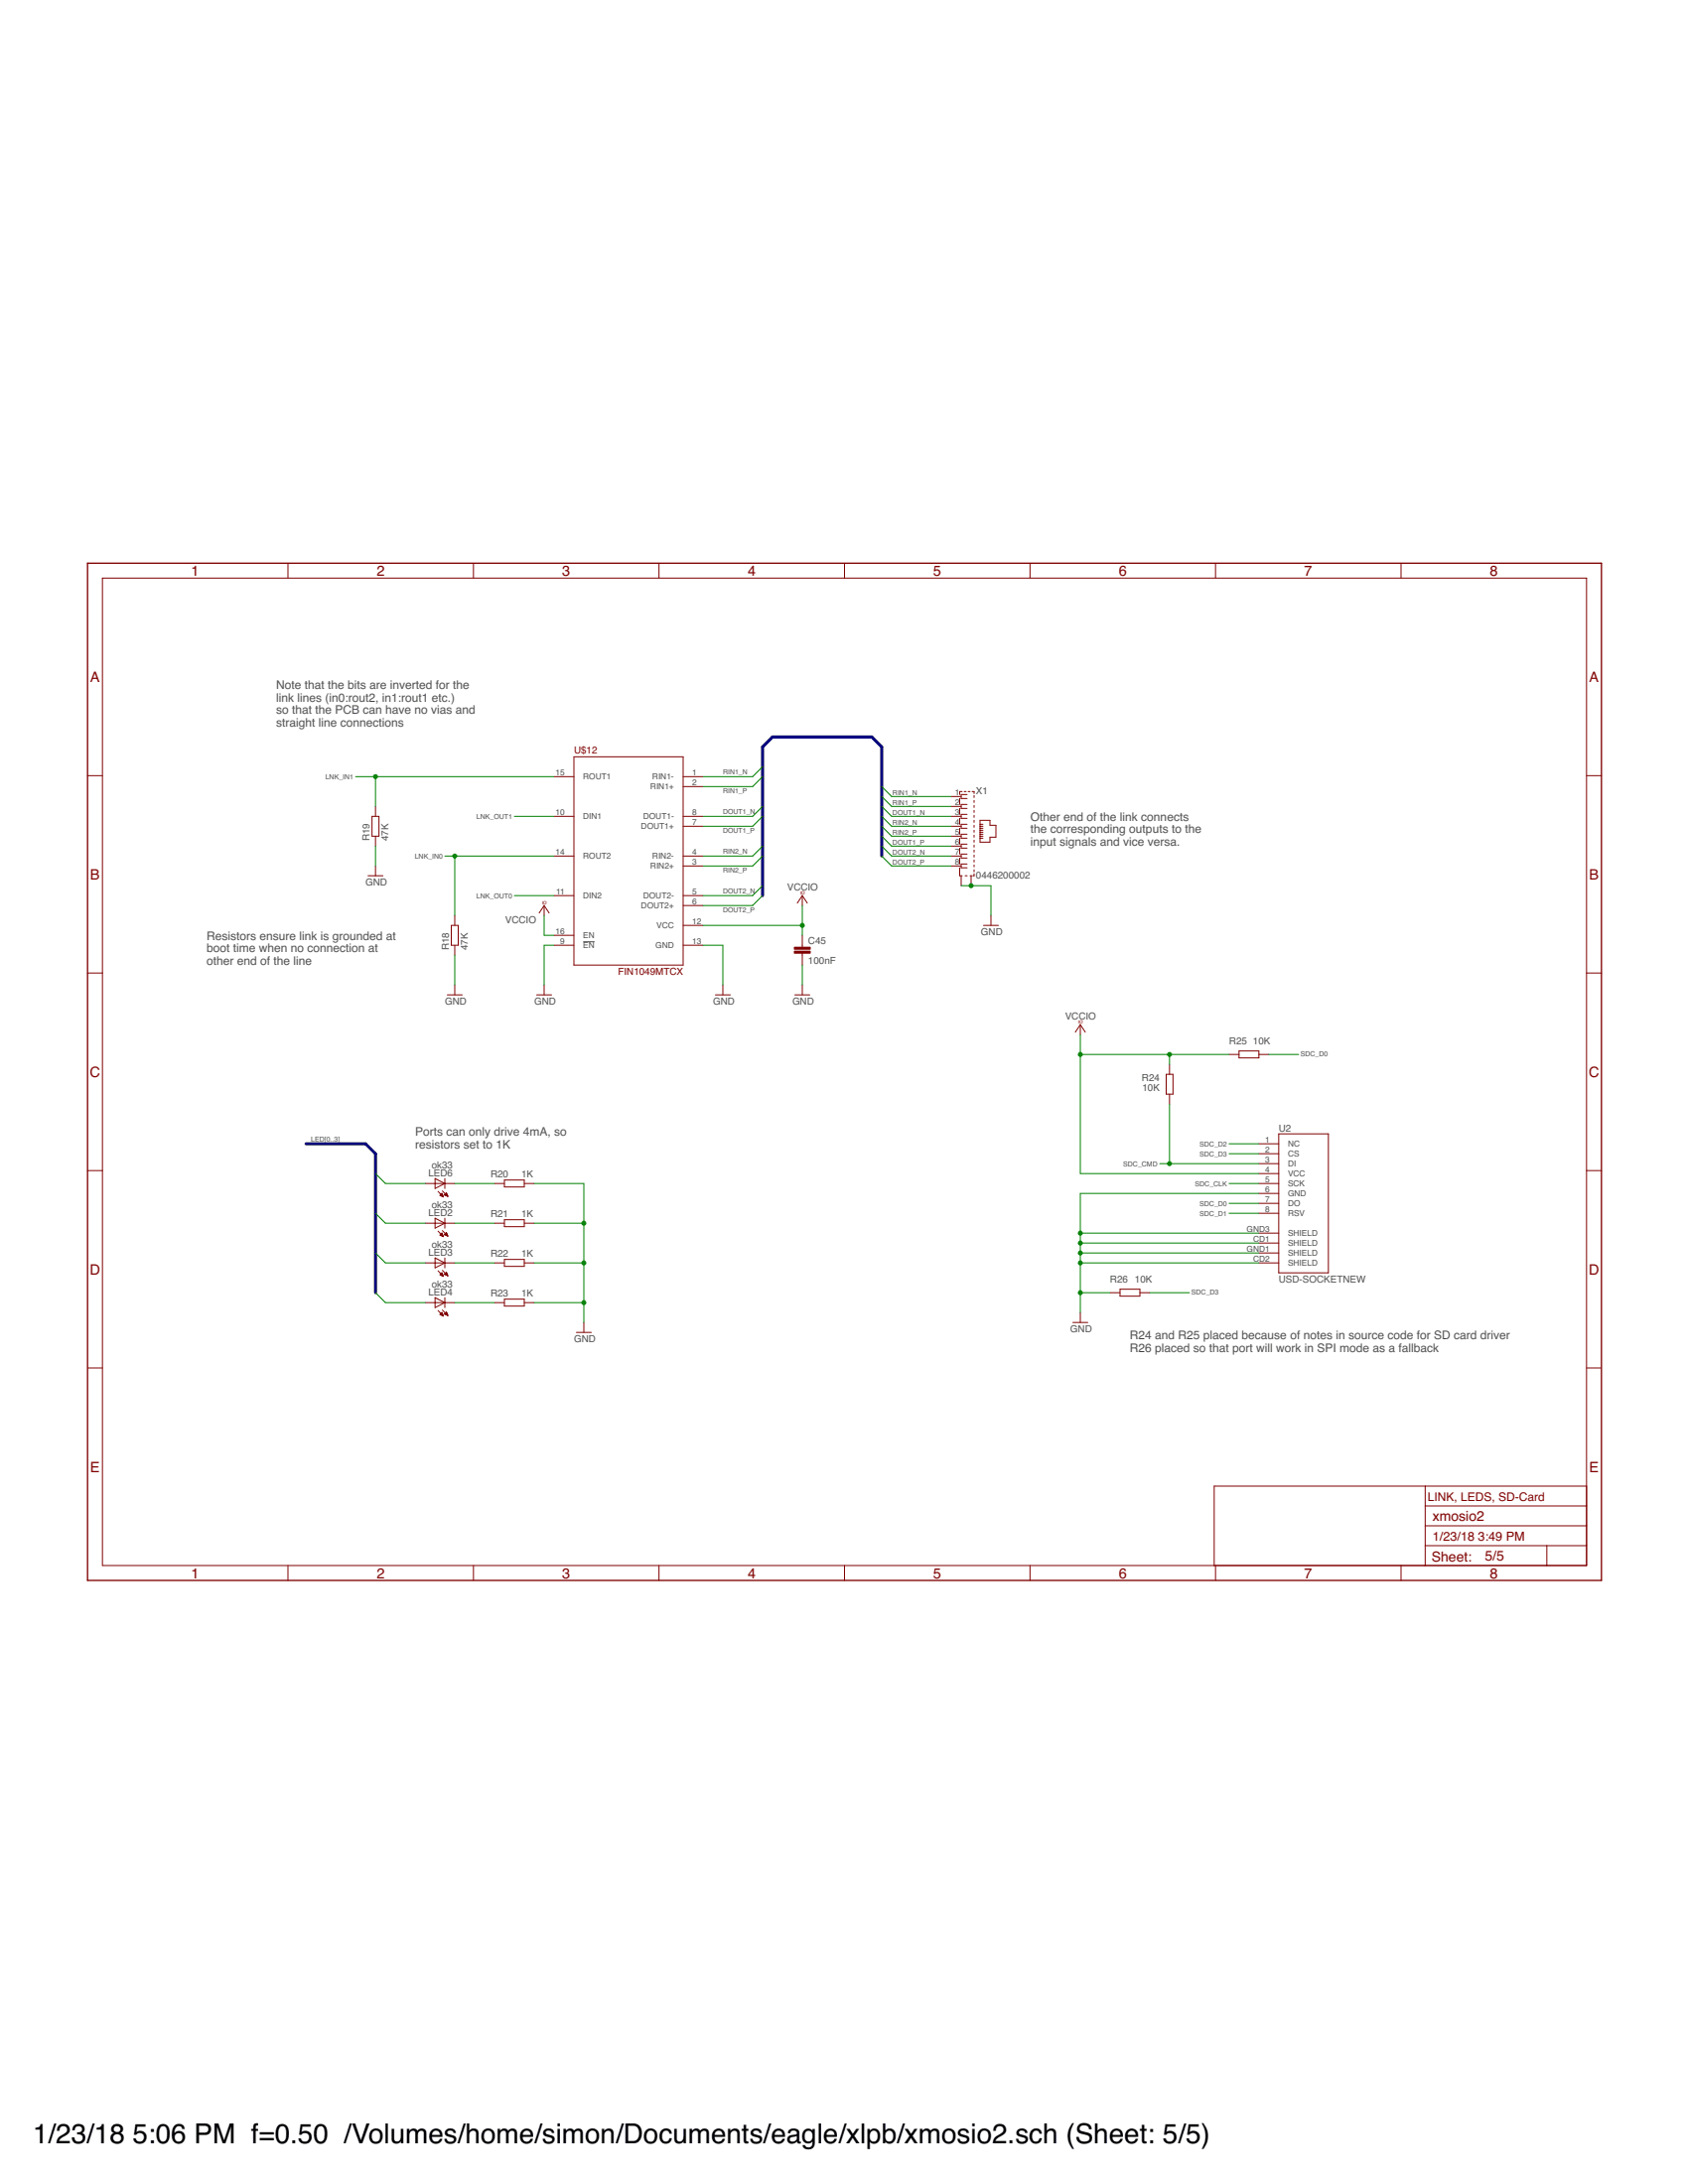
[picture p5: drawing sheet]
<svg xmlns="http://www.w3.org/2000/svg" width="216mm" height="279mm" viewBox="0 0 216 279" stroke-linecap="round" stroke-linejoin="round" font-family="sans-serif">
<path d="M74.6 120.5h1.5" fill="none" stroke="#505050" stroke-width=".13"/>
<g fill="none" stroke="#800000" stroke-width=".13">
<path d="M13.1 74h189.8v126.3h-189.8zM36.8 72.1v1.9M60.6 72.1v1.9M84.3 72.1v1.9M108 72.1v1.9M131.7 72.1v1.9M155.5 72.1v1.9M179.2 72.1v1.9M11.2 99.2h1.9M70.9 99.4h2.5M73.4 96.8h14v26.7h-14zM87.4 99.4h2.5"/>
<path d="M202.9 99.2h1.9M47.1 112h1.9M47.6 104.4h.9v2.6h-.9zM48 103.2v1.2M48 107v1.2M48 110.8v1.2M57.7 118.4h.9v2.5h-.9zM58.2 117.1v1.3M69.6 115.8v1.3M69.6 115.8l.6 1M69.6 115.8l-.6 1M70.9 104.4h2.5"/>
<path d="M70.9 109.5h2.5M70.9 114.6h2.5M70.9 119.7h2.5M87.4 105.7h2.5M87.4 104.4h2.5M87.4 109.5h2.5M87.4 110.8h2.5M87.4 100.6h2.5M87.4 114.6h2.5M87.4 115.8h2.5M87.4 118.4h2.5M102.6 114.6v1.2"/>
<path d="M102.6 119.7v1.5M102.6 114.6l.7 .9M102.6 114.6l-.6 .9M121.7 105.7h1.2M121.7 107h1.2M121.7 101.9h1.2M121.7 103.2h1.2M121.7 104.4h1.2M121.7 108.2h1.2M121.7 109.5h1.2M121.7 110.8h1.2M122.7 111v1h.4"/>
<path d="M122.7 102.2v.7M122.7 103.4v.8M122.7 104.7v.8M122.7 106v.7M122.7 107.2v.8M122.7 108.5v.8M122.7 109.8v.7M122.9 112v1.3M123.1 101.3h-.4v.3M123.3 101.3h.3M123.4 112h.3M123.7 101.6h-.8v.6h.8"/>
<path d="M123.7 102.9h-.8v.5h.8M123.7 104.2h-.8v.5h.8M123.7 105.5h-.8v.5h.8M123.7 106.7h-.8v.5h.8M123.7 108h-.8v.5h.8M123.7 109.3h-.8v.5h.8M123.7 110.5h-.8v.5h.8M123.8 101.3h.3M124.1 112h.2M124.2 112v1.3M124.3 101.3h.3v.2M124.6 111.8v.2h-.1"/>
<path d="M124.6 101.8v.2M124.6 102.4v.3M124.6 103v.3M124.6 103.7v.2M124.6 104.3v.3M124.6 104.9v.3M124.6 105.6v.2M124.6 106.2v.3M124.6 106.8v.3M124.6 107.5v.2M124.6 108.1v.3M124.6 108.8v.2"/>
<path d="M124.6 109.4v.2M124.6 110v.3M124.6 110.7v.2M124.6 111.3v.2M125.3 105.5h.4M125.3 106h.4M125.3 106.7h.4M125.3 107.2h.4M125.3 104.9h1.3v.7h.8v1.5h-.8v.6h-1.3zM125.3 105.7h.4M125.3 106.2h.4M125.3 106.5h.4"/>
<path d="M125.3 107h.4M125.8 118.4h1.9M126.7 117.1v1.3M11.2 124.5h1.9M57.2 127.3h1.9M58.2 120.9v1.3M58.2 126v1.3M68.6 127.3h1.9M69.6 126v1.3M70.9 120.9h2.5M87.4 120.9h2.5M91.5 127.3h1.9"/>
<path d="M92.5 126v1.3M101.7 127.3h1.9M102.6 121.9v1.6M102.6 126v1.3M138.2 131.1v1.3M138.2 131.1l.6 .9M138.2 131.1l-.7 .9M149.2 137.4h.8v2.6h-.8zM149.6 136.2v1.2M149.6 140v1.2M157.2 134.9h1.3M158.5 134.5h2.5v.8h-2.5z"/>
<path d="M161 134.9h1.3M202.9 124.5h1.9M11.2 149.8h1.9M54.4 151.4h3.8M54.4 156.5h3.8M55.6 150.8l1.3 .6-1.3 .6zM55.6 155.9l1.3 .6-1.3 .6zM56 152.4l.7 .7M56 157.5l.7 .7M56.3 152.9l.4 .2M56.3 152.9l.2-.2 .2 .4M56.3 152.9h.3"/>
<path d="M56.3 158h.3M56.3 157.9h.3M56.4 153h.2M56.4 152.8h.2M56.4 157.9h.2M56.4 158.1h.3M56.5 152.7h.1M56.5 153h.2M56.5 157.8h.1M56.5 157.8l-.2 .2 .4 .2M56.5 157.8l.2 .4M56.5 158.1h.2"/>
<path d="M56.6 152.4l.7 .7M56.6 153.1h.1M56.6 157.4l.7 .7M56.6 158.2h.1M56.7 153.1h.1M56.9 157.9h.3M56.9 152.9h.3M56.9 152.8h.3M56.9 150.8v1.2M56.9 155.9v1.2M57 152.7h.1M57 158h.2"/>
<path d="M57 152.9h.2M57 157.8h.1M57.1 157.7h.1M57.1 153h.2M57.1 152.6l-.3 .3 .5 .2M57.1 152.6l.2 .5M57.1 152.6h.1M57.1 157.7l.2 .4-.5-.2zM57.1 158.1h.2M57.2 153h.1M57.3 158.1h.1M63.2 151.4h1.3"/>
<path d="M63.2 156.5h1.3M64.5 151h2.6v.8h-2.6zM64.5 156h2.6v.9h-2.6zM67.1 151.4h1.2M67.1 156.5h1.2M161 151.4h2.6M161 147.6h2.6M161 148.9h2.6M161 152.7h2.6M161 150.1h2.6M161 155.2h2.6M161 153.9h2.6"/>
<path d="M161 146.3h2.6M161 157.8h2.6M161 159h2.6M163.6 145.1h6.3v17.7h-6.3zM202.9 149.8h1.9M11.2 175h1.9M54.4 161.6h3.8M54.4 166.6h3.8M55.6 160.9l1.3 .7-1.3 .6zM55.6 166l1.3 .6-1.3 .7zM56 162.6l.7 .7M56 167.7l.7 .7"/>
<path d="M56.3 163.1l.4 .2M56.3 168.2l.4 .2M56.3 168.2l.2-.3 .2 .5M56.3 168.2h.3M56.3 163.1h.3M56.3 163h.3M56.3 168.1h.3M56.4 168.2h.3M56.4 168.1h.2M56.4 163h.2M56.4 163.1h.3M56.4 168h.2"/>
<path d="M56.4 162.9h.2M56.5 168h.1M56.5 162.9h.1M56.5 168.3h.2M56.5 167.9h.1M56.5 162.8h.1M56.5 162.8l-.2 .3M56.5 162.8l.2 .5M56.5 163.2h.2M56.6 162.5l.7 .7M56.6 167.6l.7 .7M56.6 168.3h.1"/>
<path d="M56.6 163.2h.1M56.7 168.3h.1M56.9 163h.3M56.9 168.1h.3M56.9 160.9v1.3M56.9 166v1.3M56.9 168h.3M56.9 162.9h.3M57 168h.1M57 162.9h.1M57 168.2h.2M57 167.9h.1"/>
<path d="M57 162.8h.1M57 163.1h.2M57.1 162.8l-.3 .2 .5 .2M57.1 162.8l.2 .4M57.1 162.8h.1M57.1 168.2h.2M57.1 167.9l-.3 .2 .5 .2M57.1 167.9l.2 .4M57.1 167.9h.1M57.1 163.1h.2M57.2 168.3h.1M57.2 163.2h.1"/>
<path d="M63.2 161.6h1.3M63.2 166.6h1.3M64.5 161.1h2.6v.9h-2.6zM64.5 166.2h2.6v.9h-2.6zM67.1 161.6h1.2M67.1 166.6h1.2M73.7 170.5h1.9M74.7 169.2v1.3M137.2 169.2h1.9M138.2 167.9v1.3M142 165.4h1.3M143.3 164.9h2.5v.9h-2.5z"/>
<path d="M145.8 165.4h1.3M161 161.6h2.6M161 160.3h2.6M202.9 175h1.9M182.3 197.7h20.6M182.3 190.1v10.2M182.3 195.2h20.6M182.3 192.7h20.6M197.8 197.7v2.6M202.9 190.1h-47.6v10.2M36.8 200.3v1.9M60.6 200.3v1.9"/>
<path d="M84.3 200.3v1.9M108 200.3v1.9M131.7 200.3v1.9M155.5 200.3v1.9M179.2 200.3v1.9"/>
</g>
<path d="M11.2 72.1h193.6v130.1h-193.6z" fill="none" stroke="#800000" stroke-width=".17"/>
<g fill="#800000" stroke="#800000" stroke-width=".13">
<path d="M101.6 121.7h2v.2h-2z"/>
<path d="M101.6 121.2h2v.2h-2z"/>
</g>
<path d="M112.8 109.5v-14l-1.3-1.2h-12.7l-1.3 1.2v19.1M39.1 146.3h7.7l1.2 1.3v17.8" fill="none" stroke="#000080" stroke-width=".38"/>
<g fill="none" stroke="#008000" stroke-width=".13">
<path d="M45.5 99.4h25.4M48 99.4v3.8M97.5 98.1l-1.2 1.3h-6.4M97.5 99.4l-1.2 1.2h-6.4M48 108.2v2.6M56.9 109.5h14M58.2 109.5v7.6M65.8 104.4h5.1M65.8 114.6h5.1M69.6 117.1v2.6h1.3M89.9 118.4h12.7M97.5 103.2l-1.2 1.2h-6.4"/>
<path d="M97.5 104.4l-1.2 1.3h-6.4M97.5 108.2l-1.2 1.3h-6.4M97.5 109.5l-1.2 1.3h-6.4M97.5 113.3l-1.2 1.3h-6.4M97.5 114.6l-1.2 1.2h-6.4M102.6 115.8v3.9M112.8 100.6l1.2 1.3h7.7M112.8 101.9l1.2 1.3h7.7M112.8 103.2l1.2 1.2h7.7M112.8 104.4l1.2 1.3h7.7M112.8 107l1.2 1.2h7.7M112.8 108.2l1.2 1.3h7.7"/>
<path d="M112.8 109.5l1.2 1.3h7.7M112.8 105.7l1.2 1.3h7.7M122.9 113.3h3.8v3.8M58.2 122.2v3.8M70.9 120.9h-1.3v5.1M89.9 120.9h2.6v5.1M102.6 123.5v2.5M138.2 132.4v17.7h22.8M138.2 134.9h19M149.6 134.9v1.3M162.3 134.9h3.8M48 155.2l1.3 1.3h5.1"/>
<path d="M48 150.1l1.3 1.3h5.1M58.2 156.5h5M58.2 151.4h5M68.3 151.4h6.4v17.8M68.3 156.5h6.4M138.2 157.8h22.8M138.2 159h22.8M148.3 148.9h12.7M149.6 141.2v7.7M157.2 151.4h3.8M157.2 146.3h3.8M157.2 147.6h3.8"/>
<path d="M157.2 153.9h3.8M157.2 155.2h3.8M161 152.7h-22.8v15.2M48 165.4l1.3 1.2h5.1M48 160.3l1.3 1.3h5.1M58.2 166.6h5M58.2 161.6h5M68.3 166.6h6.4M68.3 161.6h6.4M138.2 161.6h22.8M138.2 160.3h22.8M138.2 165.4h3.8"/>
<path d="M147.1 165.4h5"/>
</g>
<g fill="#008000" stroke="#008000" stroke-width=".13">
<circle cx="124.2" cy="113.3" r=".25"/>
<circle cx="74.7" cy="166.6" r=".25"/>
<circle cx="74.7" cy="161.6" r=".25"/>
<circle cx="74.7" cy="156.5" r=".25"/>
<circle cx="138.2" cy="157.8" r=".25"/>
<circle cx="138.2" cy="159" r=".25"/>
<circle cx="138.2" cy="160.3" r=".25"/>
<circle cx="138.2" cy="161.6" r=".25"/>
<circle cx="138.2" cy="165.4" r=".25"/>
<circle cx="102.6" cy="118.4" r=".25"/>
<circle cx="138.2" cy="134.9" r=".25"/>
<circle cx="149.6" cy="134.9" r=".25"/>
<circle cx="48" cy="99.4" r=".25"/>
<circle cx="58.2" cy="109.5" r=".25"/>
<circle cx="149.6" cy="148.9" r=".25"/>
</g>
<g font-size="3.5">
<text x="4.2" y="274.2">1/23/18</text>
<text x="17" y="274.2">5:06 PM f=0.50 /Volumes/home/simon/Documents/eagle/xlpb/xmosio2.sch (Sheet: 5/5)</text>
</g>
<g font-size="1.8" fill="#800000">
<text x="24.5" y="73.7">1</text>
<text x="48.2" y="73.7">2</text>
<text x="71.9" y="73.7">3</text>
<text x="95.6" y="73.7">4</text>
<text x="119.4" y="73.7">5</text>
<text x="143.1" y="73.7">6</text>
<text x="166.8" y="73.7">7</text>
<text x="190.6" y="73.7">8</text>
<text x="11.5" y="87.2">A</text>
<text x="203.3" y="87.2">A</text>
<text x="11.5" y="112.5">B</text>
<text x="203.3" y="112.5">B</text>
<text x="11.5" y="137.8">C</text>
<text x="203.2" y="137.8">C</text>
<text x="11.5" y="163">D</text>
<text x="203.2" y="163">D</text>
<text x="11.5" y="188.3">E</text>
<text x="203.3" y="188.3">E</text>
<text x="183.2" y="194.6">xmosio2</text>
<text x="24.5" y="201.9">1</text>
<text x="48.2" y="201.9">2</text>
<text x="71.9" y="201.9">3</text>
<text x="95.6" y="201.9">4</text>
<text x="119.4" y="201.9">5</text>
<text x="143.1" y="201.9">6</text>
<text x="166.8" y="201.9">7</text>
<text x="183.1" y="199.7">Sheet:</text>
<text x="189.9" y="199.6">5/5</text>
<text x="190.6" y="201.9">8</text>
</g>
<g font-size="1.6" fill="#800000">
<text x="183.2" y="197.1">1/23/18</text>
<text x="189.1" y="197.1">3:49 PM</text>
</g>
<g font-size="1.5" fill="#505050">
<text x="35.3" y="88.1">Note that the bits are inverted for the</text>
<text x="35.3" y="89.7">link lines (in0:rout2, in1:rout1 etc.)</text>
<text x="35.3" y="91.4">so that the PCB can have no vias and</text>
<text x="35.3" y="93">straight line connections</text>
<text x="131.8" y="105">Other end of the link connects</text>
<text x="131.8" y="106.6">the corresponding outputs to the</text>
<text x="131.8" y="108.2">input signals and vice versa.</text>
<text x="26.4" y="120.2">Resistors ensure link is grounded at</text>
<text x="26.4" y="121.8">boot time when no connection at</text>
<text x="26.4" y="123.5">other end of the line</text>
<text x="53.1" y="145.3">Ports can only drive 4mA, so</text>
<text x="53.1" y="147">resistors set to 1K</text>
<text x="144.5" y="171.4">R24 and R25 placed because of notes in source code for SD card driver</text>
<text x="144.5" y="173">R26 placed so that port will work in SPI mode as a fallback</text>
</g>
<text font-size="1.5" fill="#800000" x="182.6" y="192">LINK, LEDS, SD-Card</text>
<g font-size="1.2" fill="#800000">
<text x="73.4" y="96.4">U$12</text>
<text x="79.1" y="124.7">FIN1049MTCX</text>
</g>
<g font-size="1.2" fill="#505050">
<text x="124.8" y="101.6">X1</text>
<text x="47.3" y="107.6" transform="rotate(-90 47.3 107.6)">R19</text>
<text x="49.7" y="107.6" transform="rotate(-90 49.7 107.6)">47K</text>
<text x="46.7" y="113.3">GND</text>
<text x="100.7" y="114">VCCIO</text>
<text x="124.8" y="112.4">0446200002</text>
<text x="64.6" y="118.1">VCCIO</text>
<text x="125.5" y="119.7">GND</text>
<text x="57.4" y="121.6" transform="rotate(-90 57.4 121.6)">R18</text>
<text x="59.8" y="121.6" transform="rotate(-90 59.8 121.6)">47K</text>
<text x="103.4" y="123.3">100nF</text>
<text x="103.4" y="120.7">C45</text>
<text x="56.9" y="128.5">GND</text>
<text x="68.3" y="128.5">GND</text>
<text x="91.2" y="128.5">GND</text>
<text x="101.3" y="128.5">GND</text>
<text x="136.2" y="130.5">VCCIO</text>
<text x="157.2" y="133.6">R25</text>
<text x="160.3" y="133.6">10K</text>
<text x="146" y="138.3">R24</text>
<text x="146.1" y="139.6">10K</text>
<text x="55.2" y="149.4">ok33</text>
<text x="163.6" y="144.8">U2</text>
<text x="54.8" y="150.5">LED6</text>
<text x="54.8" y="155.6">LED2</text>
<text x="55.2" y="154.5">ok33</text>
<text x="62.7" y="150.7">R20</text>
<text x="62.7" y="155.7">R21</text>
<text x="66.7" y="150.6">1K</text>
<text x="66.7" y="155.7">1K</text>
<text x="54.8" y="160.7">LED3</text>
<text x="55.2" y="159.6">ok33</text>
<text x="62.7" y="160.8">R22</text>
<text x="66.7" y="160.8">1K</text>
<text x="54.8" y="165.7">LED4</text>
<text x="55.2" y="164.7">ok33</text>
<text x="62.7" y="165.9">R23</text>
<text x="66.7" y="165.9">1K</text>
<text x="142" y="164.1">R26</text>
<text x="145.2" y="164.1">10K</text>
<text x="163.6" y="164.1">USD-SOCKETNEW</text>
<text x="73.4" y="171.7">GND</text>
<text x="136.9" y="170.4">GND</text>
</g>
<g font-size="1.1" fill="#505050">
<text x="71.1" y="99.2">15</text>
<text x="74.6" y="99.7">ROUT1</text>
<text x="83.2" y="101">RIN1+</text>
<text x="83.4" y="99.7">RIN1-</text>
<text x="88.5" y="99.2">1</text>
<text x="88.5" y="100.4">2</text>
<text x="122.2" y="101.7">1</text>
<text x="71.1" y="104.3">10</text>
<text x="74.6" y="104.8">DIN1</text>
<text x="82" y="106.1">DOUT1+</text>
<text x="82.3" y="104.8">DOUT1-</text>
<text x="88.5" y="105.5">7</text>
<text x="88.5" y="104.3">8</text>
<text x="122.2" y="103">2</text>
<text x="122.2" y="104.3">3</text>
<text x="122.2" y="105.5">4</text>
<text x="122.2" y="106.8">5</text>
<text x="71.1" y="109.3">14</text>
<text x="74.6" y="109.9">ROUT2</text>
<text x="83.2" y="111.2">RIN2+</text>
<text x="83.4" y="109.9">RIN2-</text>
<text x="88.5" y="110.6">3</text>
<text x="88.5" y="109.3">4</text>
<text x="122.2" y="108.1">6</text>
<text x="122.2" y="109.3">7</text>
<text x="122.2" y="110.6">8</text>
<text x="71.1" y="119.5">16</text>
<text x="71.1" y="114.4">11</text>
<text x="74.6" y="115">DIN2</text>
<text x="82" y="116.2">DOUT2+</text>
<text x="82.3" y="115">DOUT2-</text>
<text x="84" y="118.8">VCC</text>
<text x="88.5" y="114.4">5</text>
<text x="88.5" y="115.7">6</text>
<text x="88.5" y="118.2">12</text>
<text x="71.7" y="120.8">9</text>
<text x="74.6" y="121.3">EN</text>
<text x="74.6" y="120">EN</text>
<text x="83.9" y="121.3">GND</text>
<text x="88.5" y="120.8">13</text>
<text x="161.8" y="147.4">2</text>
<text x="161.8" y="148.7">3</text>
<text x="161.8" y="150">4</text>
<text x="161.8" y="146.1">1</text>
<text x="164.7" y="148">CS</text>
<text x="164.7" y="149.2">DI</text>
<text x="164.7" y="146.7">NC</text>
<text x="161.8" y="152.5">6</text>
<text x="161.8" y="151.2">5</text>
<text x="161.8" y="155">8</text>
<text x="161.8" y="153.8">7</text>
<text x="164.7" y="153.1">GND</text>
<text x="164.7" y="150.5">VCC</text>
<text x="164.7" y="151.8">SCK</text>
<text x="164.7" y="155.6">RSV</text>
<text x="164.7" y="154.3">DO</text>
<text x="159.5" y="160.1">GND1</text>
<text x="159.5" y="157.6">GND3</text>
<text x="160.3" y="158.8">CD1</text>
<text x="160.3" y="161.4">CD2</text>
<text x="164.7" y="160.7">SHIELD</text>
<text x="164.7" y="158.1">SHIELD</text>
<text x="164.7" y="159.4">SHIELD</text>
<text x="164.7" y="161.9">SHIELD</text>
</g>
<g font-size=".9" fill="#505050">
<text x="41.6" y="99.7">LNK_IN1</text>
<text x="92.5" y="99.1">RIN1_N</text>
<text x="92.5" y="101.5">RIN1_P</text>
<text x="114.2" y="101.8">RIN1_N</text>
<text x="60.9" y="104.8">LNK_OUT1</text>
<text x="92.5" y="104.2">DOUT1_N</text>
<text x="92.5" y="106.6">DOUT1_P</text>
<text x="114.2" y="103">RIN1_P</text>
<text x="114.2" y="104.3">DOUT1_N</text>
<text x="114.2" y="105.6">RIN2_N</text>
<text x="114.2" y="106.8">RIN2_P</text>
<text x="53.1" y="109.9">LNK_IN0</text>
<text x="92.5" y="109.3">RIN2_N</text>
<text x="92.5" y="111.7">RIN2_P</text>
<text x="114.2" y="108.1">DOUT1_P</text>
<text x="114.2" y="109.4">DOUT2_N</text>
<text x="114.2" y="110.6">DOUT2_P</text>
<text x="60.9" y="115">LNK_OUT0</text>
<text x="92.5" y="114.3">DOUT2_N</text>
<text x="92.5" y="116.7">DOUT2_P</text>
<text x="166.4" y="135.2">SDC_D0</text>
<text x="39.8" y="146.1">LED[0..3]</text>
<text x="143.7" y="149.2">SDC_CMD</text>
<text x="153.4" y="146.7">SDC_D2</text>
<text x="153.4" y="148">SDC_D3</text>
<text x="152.9" y="151.8">SDC_CLK</text>
<text x="153.4" y="154.3">SDC_D0</text>
<text x="153.4" y="155.6">SDC_D1</text>
<text x="152.4" y="165.6">SDC_D3</text>
</g>
<g font-size=".6" fill="#800000">
<text x="69.3" y="115.7">IO</text>
<text x="102.4" y="114.5">IO</text>
<text x="137.9" y="131">IO</text>
</g>
</svg>
